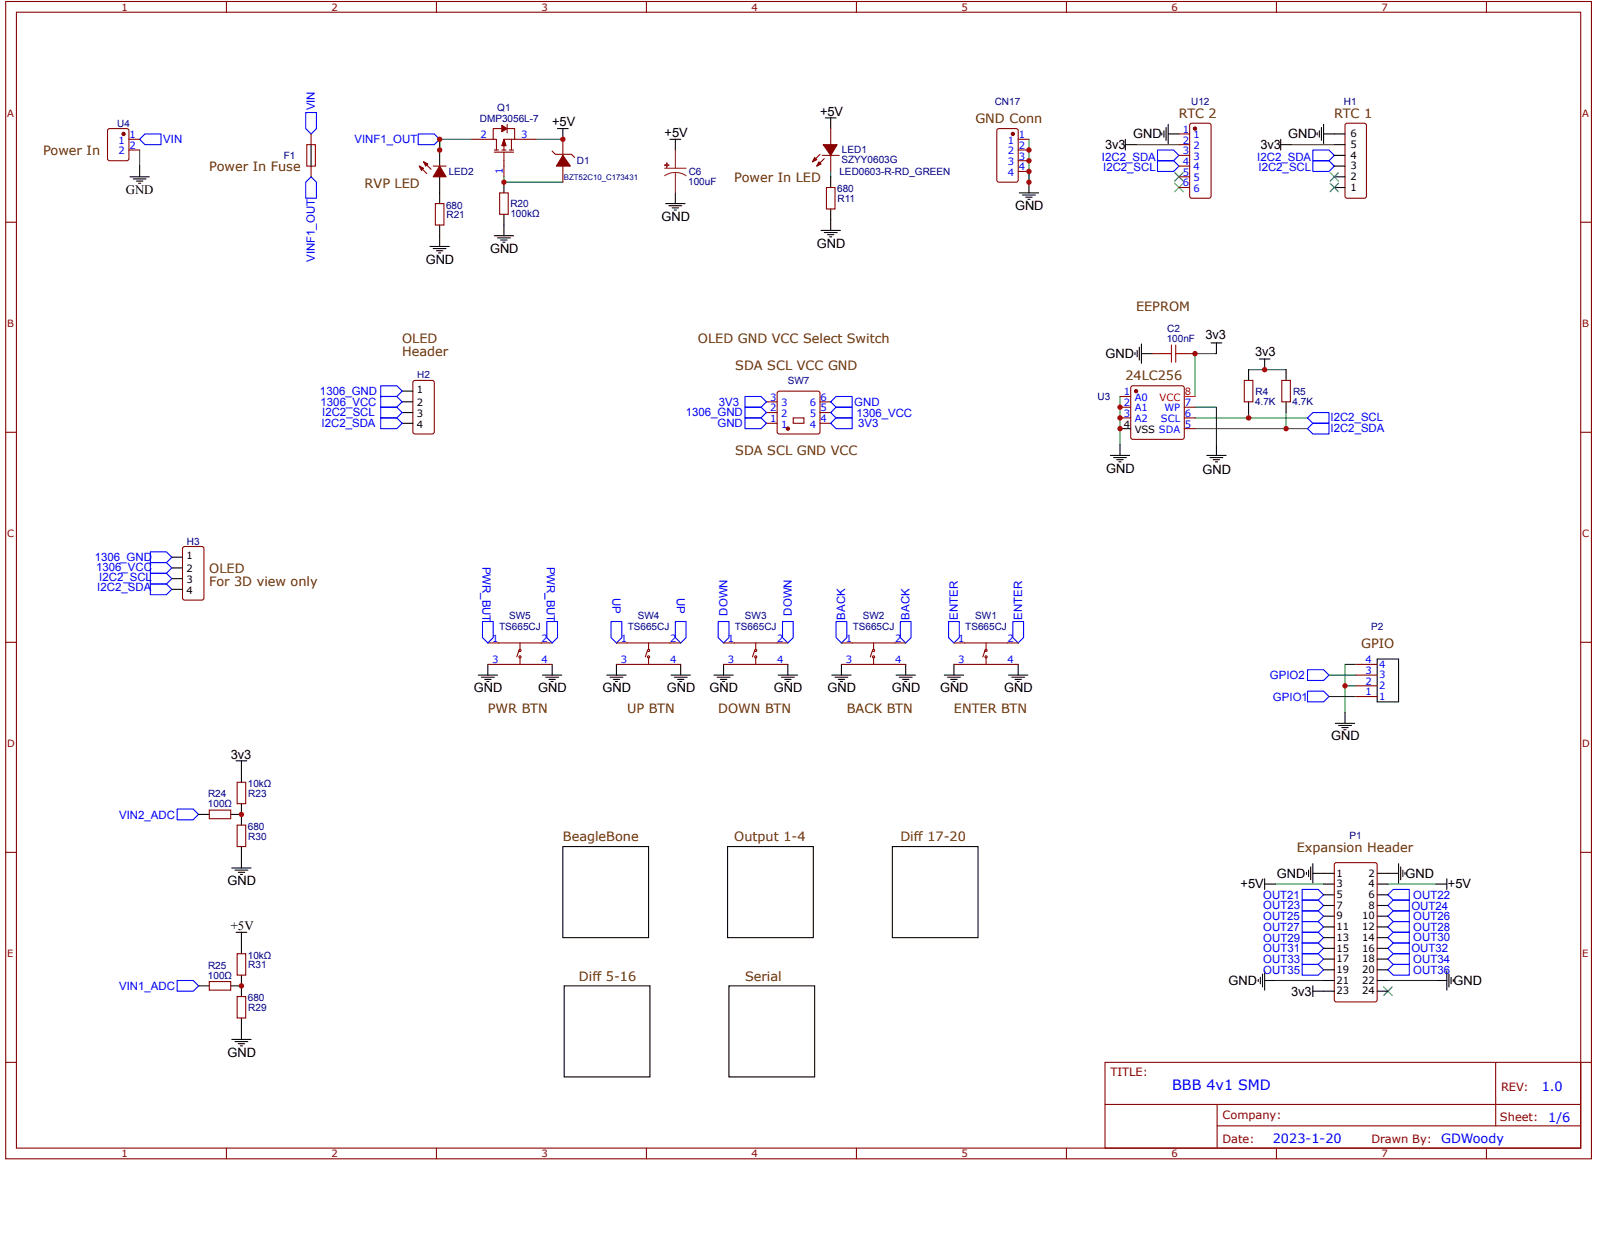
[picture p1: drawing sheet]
<svg xmlns="http://www.w3.org/2000/svg" width="279mm" height="216mm" viewBox="0 0 279 216" stroke-linecap="round" stroke-linejoin="round" font-family="sans-serif">
<g fill="none" stroke="#080" stroke-width=".19">
<path d="M24.4 26.2v2.8M88.1 30.9v.9h10.3M179.9 24.4v7.4M198.6 25.3h7.5M225.8 25.3h7.5M195.8 69.3v8.4M208.9 71.2h3.8v6.5M208.9 74.9h19.7M208.9 73.1h19.7M212.7 61.8h-3.8v7.5M218.3 72.1v1M218.3 64.6h6.6"/>
<path d="M224.9 72.1v2.8M232.4 118h4.6M235.2 119.9h1.8M237 116.1h-1.8v8.5M232.4 121.8h4.6M223 154.5h8.4M242.7 154.5h8.4M223 171.4h8.4M242.7 171.4h8.4"/>
</g>
<g fill="none" stroke="#000" stroke-width=".19">
<path d="M22.7 30.9h3.4M23.3 31.3h2.2M23.9 31.7h1.1M24.2 32h.4M24.4 29v1.9M76.9 33.7v1.9M76.9 39.3v1.9M88.1 31.8v1.9M88.1 37.5v1.8M144.3 20.6h1.9M145.2 20.6v1.9M145.2 30.9v1.9"/>
<path d="M145.2 36.5v3.8M178.2 33.7h3.4M178.8 34.1h2.2M179.3 34.5h1.2M179.7 34.8h.4M179.9 31.8v1.9M196.8 25.3h1.8M196.8 24.4v1.8M203.1 23.2v.4M203.5 22.9v1.1M203.9 22.3v2.2M204.3 23.4h1.8"/>
<path d="M204.3 21.7v3.4M223.9 25.3h1.9M223.9 24.4v1.8M230.3 23.2v.4M230.7 22.9v1.1M231 22.3v2.2M231.4 23.4h3.8M231.4 21.7v3.4M233.3 25.3h1.9M233.3 32.8h1.9M233.3 30.9h1.9M233.3 29h1.9"/>
<path d="M233.3 27.2h1.9M143.6 40.3h3.3M144.1 40.7h2.3M144.7 41h1.1M145.1 41.4h.3M211.7 59.9h1.9M212.7 59.9v1.9M70.3 68.4h1.9M70.3 70.2h1.9M70.3 72.1h1.9M70.3 74h1.9M194.1 79.6h3.4"/>
<path d="M194.7 80h2.2M195.8 77.7v1.9M198.4 61.6v.4M198.8 61.3v1.1M199.2 60.7v2.2M199.6 61.8h1.8M199.6 60.1v3.4M211 79.6h3.4M211.6 80h2.2M212.7 77.7v1.9M218.3 64.6v1.9M218.3 70.2v1.9"/>
<path d="M220.2 62.8h1.9M221.1 62.8v1.8M224.9 64.6v1.9M224.9 70.2v1.9M30 97.4h1.9M30 99.3h1.9M195.3 80.4h1.1M195.6 80.7h.4M212.1 80.4h1.1M212.5 80.7h.4M30 101.2h1.9M30 103h1.9"/>
<path d="M240.8 115.2h3.7v7.5h-3.7zM41.3 133h1.8M42.2 133v3.8M233.5 126.5h3.4M234 126.8h2.3M234.6 127.2h1.1M235 127.6h.4M235.2 124.6v1.9M34.7 142.4h1.9M40.3 142.4h1.9M40.5 151.7h3.4M41.1 152.1h2.2"/>
<path d="M41.6 152.5h1.2M42 152.9h.4M42.2 140.5v3.7M42.2 148v3.7M98.4 148h15v15.9h-15zM127.2 148h15v15.9h-15zM156 148h15v15.9h-15zM221.1 153.6v1.9M221.1 154.5h1.9M228.4 152.5v.4M228.8 152.1v1.1M229.2 151.6v2.2"/>
<path d="M229.5 152.7h3.8M229.5 151v3.4M231.4 154.5h1.9M231.4 156.4h1.9M231.4 158.3h1.9M240.8 152.7h3.7M240.8 154.5h1.9M240.8 156.4h1.9M240.8 158.3h1.9M244.5 151v3.4M244.9 151.6v2.2M245.3 152.1v1.1"/>
<path d="M245.7 152.5v.4M251.1 154.5h1.9M253 153.6v1.9M34.7 172.3h1.9M40.3 172.3h1.9M41.3 163h1.8M42.2 163v3.7M42.2 170.5v3.7M42.2 178v3.7M98.6 172.3h15v16h-15zM127.4 172.3h15v16h-15zM220 171.2v.4"/>
<path d="M220.4 170.8v1.2M220.7 170.3v2.2M221.1 169.7v3.4M221.1 171.4h1.9M229.5 172.3v1.9M229.5 173.3h3.8M231.4 171.4h1.9M231.4 160.2h1.9M231.4 162h1.9M231.4 163.9h1.9M231.4 165.8h1.9M231.4 167.7h1.9"/>
<path d="M231.4 169.5h1.9M240.8 171.4h1.9M240.8 173.3h1.9M240.8 160.2h1.9M240.8 162h1.9M240.8 163.9h1.9M240.8 165.8h1.9M240.8 167.7h1.9M240.8 169.5h1.9M251.1 171.4h1.9M253 169.7v3.4M253.3 170.3v2.2"/>
<path d="M253.7 170.8v1.2M254.1 171.2v.4M40.5 181.7h3.4M41.1 182.1h2.2M41.6 182.5h1.2M42 182.8h.4"/>
</g>
<g fill="none" stroke="#00f" stroke-width=".19">
<path d="M53.5 19.7h1.8v2.8l-.9 .9-.9-.9zM25.4 23.4h2.8v1.9h-2.8l-1-.9zM202.4 26.2h2.8l.9 1-.9 .9h-2.8zM202.4 28.1h2.8l.9 .9-.9 1h-2.8zM229.5 26.2h2.9l.9 1-.9 .9h-2.9zM229.5 28.1h2.9l.9 .9-.9 1h-2.9zM66.6 67.4h2.8l.9 1-.9 .9h-2.8zM66.6 69.3h2.8l.9 .9-.9 1h-2.8zM66.6 71.2h2.8l.9 .9-.9 1h-2.8zM66.6 73.1h2.8l.9 .9-.9 .9h-2.8zM228.6 73.1l.9-1h2.9v1.9h-2.9zM229.5 74h2.9v1.9h-2.9l-.9-1z"/>
<path d="M26.3 96.5h2.8l.9 .9-.9 1h-2.8zM26.3 98.4h2.8l.9 .9-.9 .9h-2.8zM26.3 100.2h2.8l.9 1-.9 .9h-2.8zM26.3 102.1h2.8l.9 .9-.9 1h-2.8zM228.6 117.1h2.8l1 .9-1 1h-2.8zM228.6 120.8h2.8l1 1-1 .9h-2.8zM31 141.4h2.8l.9 1-.9 .9h-2.8zM227.7 159.2h2.8l.9 1-.9 .9h-2.8zM227.7 157.4h2.8l.9 .9-.9 .9h-2.8zM227.7 155.5h2.8l.9 .9-.9 1h-2.8zM243.6 157.4h2.8v1.8h-2.8l-.9-.9zM243.6 155.5h2.8v1.9h-2.8l-.9-1z"/>
<path d="M31 171.4h2.8l.9 .9-.9 1h-2.8zM227.7 161.1h2.8l.9 .9-.9 1h-2.8zM227.7 163h2.8l.9 .9-.9 1h-2.8zM227.7 164.9h2.8l.9 .9-.9 .9h-2.8zM227.7 166.7h2.8l.9 1-.9 .9h-2.8zM227.7 168.6h2.8l.9 .9-.9 1h-2.8zM242.7 160.2l.9-1h2.8v1.9h-2.8zM242.7 163.9l.9-.9h2.8v1.9h-2.8zM243.6 161.1h2.8v1.9h-2.8l-.9-1zM243.6 164.9h2.8v1.8h-2.8l-.9-.9zM243.6 166.7h2.8v1.9h-2.8l-.9-.9zM243.6 168.6h2.8v1.9h-2.8l-.9-1z"/>
</g>
<g fill="none" stroke="#800" stroke-width=".19">
<path d="M76.1 35.6h1.5v3.7h-1.5zM87.4 33.7h1.5v3.8h-1.5zM96.5 26.4l.6 .6h2.8l.6 .5M98.4 24.4v2.8M98.4 29v2.8M144.5 32.8h1.5v3.7h-1.5zM235.4 21.6l3.1-.1 .2 .1 .2 .3v12.4l-.2 .3-.2 .1h-3l-.1-.1-.2-.3v-12.4zM72.4 66.6l3.2-.1 .3 .2v8.8l-.2 .3-3.1 .1-.4-.2v-8.8zM217.6 66.5h1.5v3.7h-1.5zM224.1 66.5h1.5v3.7h-1.5zM32.1 95.6l3.2-.1 .3 .2 .1 8.8-.2 .4h-3.2l-.3-.2-.1-8.8zM237 119.9h3.8"/>
<path d="M237 118h3.8M237 116.1h3.8M41.5 136.8h1.5v3.7h-1.5zM237 121.8h3.8M36.6 141.6h3.7v1.5h-3.7zM41.5 144.2h1.5v3.8h-1.5zM233.3 151l.4-.2h6.7l.3 .2 .1 23.8-.2 .3-6.9 .1-.4-.2zM36.6 171.6h3.7v1.5h-3.7zM41.5 174.2h1.5v3.8h-1.5zM41.5 166.7h1.5v3.8h-1.5z"/>
</g>
<g fill="#000">
<path d="M205.4 30.2l1.5 1.5zM206.9 30.2l-1.5 1.5z"/>
<path d="M205.4 32l1.5 1.5zM206.9 32l-1.5 1.5z"/>
<path d="M232.5 30.2l1.5 1.5zM232.5 31.7l1.5-1.5z"/>
<path d="M232.5 32l1.5 1.5zM234 32l-1.5 1.5z"/>
<path d="M241.9 172.5l1.5 1.5zM243.4 172.5l-1.5 1.5z"/>
</g>
<path d="M205.4 30.2l1.5 1.5M205.4 32l1.5 1.5M206.9 30.2l-1.5 1.5M206.9 32l-1.5 1.5M232.5 30.2l1.5 1.5M232.5 32l1.5 1.5M234 30.2l-1.5 1.5M234 32l-1.5 1.5M241.9 172.5l1.5 1.5M243.4 172.5l-1.5 1.5" fill="none" stroke="#3c3" stroke-width=".19"/>
<path d="M98.4 27.2l1.3 1.8h-2.4z" fill="#800"/>
<path d="M98.4 27.2l1.3 1.8h-2.4zM174.3 22.7l.4-.2h3l.3 .2v8.8l-.2 .3h-3.1l-.4-.1z" fill="none" stroke="#800" stroke-width=".19"/>
<path d="M88.1 39.3v1.9M97.5 22.5h1.8M98.4 22.5v1.9M75.2 43.1h3.4M75.7 43.5h2.3M76.3 43.8h1.1M76.7 44.2h.4M76.9 41.2v1.9M86.4 41.2h3.4M87 41.6h2.2M87.5 42h1.2M87.9 42.3h.4" fill="none" stroke="#000" stroke-width=".19"/>
<path d="M82.5 24.4h-5.6v1.8M93.7 24.4h4.7" fill="none" stroke="#080" stroke-width=".19"/>
<path d="M53.5 31.8l.9-.9 .9 .9v2.9h-1.8zM73.1 23.4h2.8l1 1-1 .9h-2.8z" fill="none" stroke="#00f" stroke-width=".19"/>
<circle cx="177.1" cy="23.4" r=".28" fill="#800"/>
<g fill="none" stroke="#800" stroke-width=".19">
<path d="M54.4 23.4v1.9M54.4 29v1.9M178 24.4h1.9M178 26.2h1.9M178 28.1h1.9M178 30h1.9M197.8 67.6l.3-.2 8.8 .1 .2 .3-.1 8.8-.3 .2h-8.8l-.2-.4z"/>
<circle cx="177.1" cy="23.4" r=".28"/>
</g>
<path d="M53.6 25.3h1.5v3.7h-1.5z" fill="none" stroke="#a00000" stroke-width=".19"/>
<path d="M54.4 25.3v3.7" fill="none" stroke="#000" stroke-width=".19"/>
<circle cx="198.6" cy="68.4" r=".28" fill="#800"/>
<g fill="none" stroke="#800" stroke-width=".19">
<path d="M19 22.5h3.2l.3 .2v5l-.1 .3-3.2 .1-.4-.2v-5zM195.8 69.3h1.9M195.8 71.2h1.9M195.8 73.1h1.9M207.1 71.2h1.8M207.1 73.1h1.8M207.1 74.9h1.8"/>
<circle cx="198.6" cy="68.4" r=".28"/>
</g>
<path d="M195.8 74.9h1.9" fill="none" stroke="#000" stroke-width=".19"/>
<path d="M207.1 69.3h1.8" fill="none" stroke="#f00" stroke-width=".19"/>
<circle cx="21.6" cy="23.4" r=".28" fill="#800"/>
<g fill="none" stroke="#800" stroke-width=".19">
<path d="M22.5 24.4h1.9M22.5 26.2h1.9M208.1 21.7l.3-.2h3l.3 .2v.2v12.4v.2l-.3 .2h-3l-.2-.1-.2-.3z"/>
<circle cx="21.6" cy="23.4" r=".28"/>
</g>
<circle cx="208.9" cy="22.5" r=".28" fill="#800"/>
<g fill="none" stroke="#800" stroke-width=".19">
<path d="M206.1 23.4h1.9M206.1 25.3h1.9M206.1 27.2h1.9M206.1 29h1.9M206.1 30.9h1.9M206.1 32.8h1.9"/>
<circle cx="208.9" cy="22.5" r=".28"/>
</g>
<path d="M143.9 25.3h2.5l-1.2 1.9z" fill="#800"/>
<path d="M143.4 27l-1.3 1.3M143.7 27.2h3M143.9 25.3h2.5l-1.2 1.9zM144.1 27.7l-1.3 1.3M145.2 22.5v2.8M145.2 27.2v2.8" fill="none" stroke="#800" stroke-width=".19"/>
<path d="M142.4 27.5l.4 .4-.7 .4z" fill="#800"/>
<path d="M142.4 27.5l.4 .4-.7 .4z" fill="none" stroke="#800" stroke-width=".19"/>
<path d="M143.2 28.3l.4 .4-.8 .3z" fill="#800"/>
<g fill="none" stroke="#800" stroke-width=".19">
<path d="M143.2 28.3l.4 .4-.8 .3zM85.3 112.4h11.2M85.3 116.1h11.2M90.7 113.7l-.3 1.1M90.9 112.4v1.1M90.9 115v1.1M107.8 112.4h11.2M107.8 116.1h11.2M113.2 113.7l-.4 1.1M113.4 112.4v1.1M113.4 115v1.1M126.5 112.4h11.3"/>
<path d="M126.5 116.1h11.3M131.9 113.7l-.3 1.1M132.1 112.4v1.1M132.1 115v1.1M147.1 112.4h11.3M147.1 116.1h11.3M152.6 113.7l-.4 1.1M152.7 112.4v1.1M152.7 115v1.1M166.8 112.4h11.2M166.8 116.1h11.2M172.2 113.7l-.4 1.1"/>
<path d="M172.4 112.4v1.1M172.4 115v1.1"/>
<circle cx="90.9" cy="113.7" r=".19"/>
<circle cx="90.9" cy="114.8" r=".19"/>
<circle cx="113.4" cy="113.7" r=".19"/>
<circle cx="113.4" cy="114.8" r=".19"/>
<circle cx="132.1" cy="113.7" r=".19"/>
<circle cx="132.1" cy="114.8" r=".19"/>
<circle cx="152.7" cy="113.7" r=".19"/>
<circle cx="152.7" cy="114.8" r=".19"/>
<circle cx="172.4" cy="113.7" r=".19"/>
<circle cx="172.4" cy="114.8" r=".19"/>
</g>
<path d="M145.2 30v.9" fill="none" stroke="#080" stroke-width=".19"/>
<path d="M84.4 108.7h1.8v2.8l-.9 .9-.9-.9zM95.6 108.7h1.9v2.8l-1 .9-.9-.9zM106.8 108.7h1.9v2.8l-.9 .9-1-.9zM118.1 108.7h1.9v2.8l-1 .9-.9-.9zM125.6 108.7h1.8v2.8l-.9 .9-.9-.9zM136.8 108.7h1.9v2.8l-.9 .9-1-.9zM146.2 108.7h1.9v2.8l-1 .9-.9-.9zM157.4 108.7h1.9v2.8l-.9 .9-1-.9zM165.9 108.7h1.8v2.8l-.9 .9-.9-.9zM177.1 108.7h1.9v2.8l-1 .9-.9-.9z" fill="none" stroke="#00f" stroke-width=".19"/>
<g fill="none" stroke="#000" stroke-width=".19">
<path d="M116.4 35.6h3.4M117 36h2.2M117.1 24.4h1.9M117.5 36.3h1.1M117.9 36.7h.4M118.1 24.4v1.8M118.1 33.7v1.9M83.6 118h3.4M84.2 118.4h2.2M84.7 118.8h1.2M85.1 119.1h.4M85.3 116.1v1.9"/>
<path d="M94.9 118h3.3M95.4 118.4h2.3M96 118.8h1.1M96.4 119.1h.3M96.5 116.1v1.9M106.1 118h3.4M106.7 118.4h2.2M107.2 118.8h1.1M107.6 119.1h.4M107.8 116.1v1.9M117.3 118h3.4M117.9 118.4h2.2"/>
<path d="M118.5 118.8h1.1M118.8 119.1h.4M119 116.1v1.9M124.8 118h3.4M125.4 118.4h2.2M125.9 118.8h1.2M126.3 119.1h.4M126.5 116.1v1.9M136.1 118h3.3M136.6 118.4h2.3M137.2 118.8h1.1M137.6 119.1h.3"/>
<path d="M137.8 116.1v1.9M145.4 118h3.4M146 118.4h2.2M146.6 118.8h1.1M146.9 119.1h.4M147.1 116.1v1.9M156.7 118h3.3M157.2 118.4h2.3M157.8 118.8h1.1M158.2 119.1h.3M158.4 116.1v1.9M165.1 118h3.4"/>
<path d="M165.7 118.4h2.2M166.2 118.8h1.2M166.6 119.1h.4M166.8 116.1v1.9M176.3 118h3.4M176.9 118.4h2.3M177.5 118.8h1.1M177.8 119.1h.4M178 116.1v1.9"/>
</g>
<path d="M88.1 24.4l.4 1.1h-.8z" fill="#800"/>
<path d="M88.1 24.4l.4 1.1h-.8z" fill="none" stroke="#800" stroke-width=".19"/>
<path d="M87.7 21.9l1 .6-1 .5z" fill="#800"/>
<g fill="none" stroke="#800" stroke-width=".19">
<path d="M1 .3h277.3v202.3h-277.3zM2.9 2.1h273.5v198.6h-273.5zM39.6 .3v1.8M76.3 .3v1.8M113 .3v1.8M149.7 .3v1.8M186.5 .3v1.8M223.2 .3v1.8M259.9 .3v1.8M1 38.9h1.9M82.5 24.4h3.7M86.4 26.6h3.4"/>
<path d="M86.4 26.2h.8M87.7 21.9l1 .6-1 .5zM87.7 22.5h-1.5v1.9h.6v1.8M87.7 26.2h.8M88.1 26.6v1.5M88.1 29v1.9M88.7 22.5h1.3v1.9h-1.9v1.8M88.7 21.7v1.5M89 26.2h.8M89.4 24.4v1.8M90 24.4h3.7M276.4 38.9h1.9"/>
<path d="M1 75.6h1.9M276.4 75.6h1.9M1 112.3h1.9M276.4 112.3h1.9M1 149h1.9M276.4 149h1.9M1 185.7h1.9M193.2 185.7h83.2v15h-83.2zM193.2 193.1h83.1M212.8 196.8h63.5M212.8 193.1v7.5M261.5 185.7v11.1"/>
<path d="M276.4 185.7h1.9M39.6 200.7v1.9M76.3 200.7v1.9M113 200.7v1.9M149.7 200.7v1.9M186.5 200.7v1.9M223.2 200.7v1.9M259.9 200.7v1.9"/>
</g>
<path d="M88.1 28.1v.9" fill="none" stroke="#600" stroke-width=".19"/>
<path d="M116.2 29.4h3.8M118.1 30.2l1.2 .1 .7 .4M118.1 30.2h-.8l-1.1 .5M118.1 26.2v3.2M118.1 30.2v3.5" fill="none" stroke="#8d2323" stroke-width=".19"/>
<path d="M116.2 28.8l.8 .1z" fill="#8d2323"/>
<path d="M116.2 28.8l.8 .1z" fill="none" stroke="#8d2323" stroke-width=".19"/>
<path d="M116.6 28.5v.7z" fill="#8d2323"/>
<path d="M116.6 28.5v.7z" fill="none" stroke="#8d2323" stroke-width=".19"/>
<path d="M134 70.2h1.9M134 72.1h1.9M134 74h1.9M138.7 73.1h1.9v.9h-1.9zM143.4 70.2h1.8M143.4 72.1h1.8M143.4 74h1.8" fill="none" stroke="#800" stroke-width=".19"/>
<circle cx="137.8" cy="74.9" r=".28" fill="#800"/>
<g fill="none" stroke="#800" stroke-width=".19">
<path d="M136.1 68.4h6.9l.3 .2 .1 6.9-.2 .3-6.9 .1-.4-.2v-6.9z"/>
<circle cx="137.8" cy="74.9" r=".28"/>
</g>
<path d="M130.3 71.2h2.8l.9 .9-.9 1h-2.8zM130.3 73.1h2.8l.9 .9-.9 .9h-2.8zM130.3 69.3h2.8l.9 .9-.9 1h-2.8zM145.2 74l1-.9h2.8v1.8h-2.8zM145.2 70.2l1-.9h2.8v1.9h-2.8zM146.2 71.2h2.8v1.9h-2.8l-1-1z" fill="none" stroke="#00f" stroke-width=".19"/>
<path d="M76.9 26.2v2.8M76.9 30.9v2.8" fill="none" stroke="#000" stroke-width=".19"/>
<path d="M76.9 29l1.1 1.9h-2.3z" fill="#800"/>
<path d="M73.3 29l1.3 1.3M74.1 28.3l1.3 1.3M76.9 29l1.1 1.9h-2.3z" fill="none" stroke="#800" stroke-width=".19"/>
<path d="M74.1 28.3l.7 .4-.4 .3z" fill="#800"/>
<path d="M74.1 28.3l.7 .4-.4 .3z" fill="none" stroke="#800" stroke-width=".19"/>
<path d="M73.3 29l.8 .4-.4 .4z" fill="#800"/>
<path d="M73.3 29l.8 .4-.4 .4zM75.7 29h2.3" fill="none" stroke="#800" stroke-width=".19"/>
<path d="M76.9 24.4v1.8" fill="none" stroke="#080" stroke-width=".19"/>
<g fill="#c00">
<circle cx="208.9" cy="61.8" r=".47"/>
<circle cx="218.3" cy="73.1" r=".47"/>
<circle cx="224.9" cy="74.9" r=".47"/>
<circle cx="221.1" cy="64.6" r=".47"/>
<circle cx="195.8" cy="74.9" r=".47"/>
<circle cx="195.8" cy="73.1" r=".47"/>
<circle cx="195.8" cy="71.2" r=".47"/>
<circle cx="235.2" cy="119.9" r=".47"/>
<circle cx="42.2" cy="172.3" r=".47"/>
<circle cx="42.2" cy="142.4" r=".47"/>
<circle cx="179.9" cy="26.2" r=".47"/>
<circle cx="179.9" cy="28.1" r=".47"/>
<circle cx="179.9" cy="30" r=".47"/>
<circle cx="179.9" cy="31.8" r=".47"/>
<circle cx="88.1" cy="31.8" r=".47"/>
<circle cx="98.4" cy="24.4" r=".47"/>
<circle cx="76.9" cy="24.4" r=".47"/>
<circle cx="76.9" cy="26.2" r=".47"/>
</g>
<path d="M203.3 61.8h1.5M204.8 60.3v3M205.6 61.8h1.5M205.6 60.3v3" fill="none" stroke="#a00000" stroke-width=".19"/>
<path d="M201.4 61.8h1.9M207.1 61.8h1.8" fill="none" stroke="#800" stroke-width=".19"/>
<text font-size="2.5" fill="#00f" x="204.9" y="190.5">BBB 4v1 SMD</text>
<g font-size="2.2">
<text x="96.5" y="22.1">+5V</text>
<text x="116.2" y="24">+5V</text>
<text x="143.4" y="20.2">+5V</text>
<text x="193.2" y="26">3v3</text>
<text x="198.1" y="24.2">GND</text>
<text x="220.4" y="26">3v3</text>
<text x="225.2" y="24.2">GND</text>
<text x="22" y="33.9">GND</text>
<text x="115.6" y="38.6">GND</text>
<text x="177.5" y="36.7">GND</text>
<text x="74.4" y="46.1">GND</text>
<text x="85.7" y="44.2">GND</text>
<text x="142.8" y="43.3">GND</text>
<text x="210.8" y="59.3">3v3</text>
<text x="193.3" y="62.6">GND</text>
<text x="219.4" y="62.2">3v3</text>
<text x="193.4" y="82.6">GND</text>
<text x="210.3" y="82.9">GND</text>
<text x="82.9" y="121">GND</text>
<text x="94.1" y="121">GND</text>
<text x="105.3" y="121">GND</text>
<text x="116.6" y="121">GND</text>
<text x="124.1" y="121">GND</text>
<text x="135.3" y="121">GND</text>
<text x="144.7" y="121">GND</text>
<text x="155.9" y="121">GND</text>
<text x="164.4" y="121">GND</text>
<text x="175.6" y="121">GND</text>
<text x="232.7" y="129.4">GND</text>
<text x="40.3" y="132.6">3v3</text>
<text x="39.8" y="154.7">GND</text>
<text x="216.9" y="155.3">+5V</text>
<text x="223.2" y="153.4">GND</text>
<text x="245.7" y="153.4">GND</text>
<text x="253.1" y="155.3">+5V</text>
<text x="40.3" y="162.6">+5V</text>
<text x="214.8" y="172.2">GND</text>
<text x="254.1" y="172.2">GND</text>
<text x="225.7" y="174">3v3</text>
<text x="39.8" y="184.7">GND</text>
</g>
<g font-size="2.2" fill="#630">
<text x="170.5" y="21.5">GND Conn</text>
<text x="206.1" y="20.6">RTC 2</text>
<text x="233.3" y="20.6">RTC 1</text>
<text x="7.6" y="27.2">Power In</text>
<text x="36.6" y="30">Power In Fuse</text>
<text x="63.8" y="32.8">RVP LED</text>
<text x="128.4" y="31.8">Power In LED</text>
<text x="70.3" y="59.9">OLED</text>
<text x="122" y="59.9">OLED GND VCC Select Switch</text>
<text x="198.6" y="54.3">EEPROM</text>
<text x="70.3" y="62.2">Header</text>
<text x="128.6" y="64.6">SDA SCL VCC GND</text>
<text x="196.8" y="66.5">24LC256</text>
<text x="128.6" y="79.6">SDA SCL GND VCC</text>
<text x="36.6" y="100.2">OLED</text>
<text x="36.6" y="102.5">For 3D view only</text>
<text x="238" y="113.3">GPIO</text>
<text x="85.3" y="124.6">PWR BTN</text>
<text x="109.7" y="124.6">UP BTN</text>
<text x="125.6" y="124.6">DOWN BTN</text>
<text x="148.1" y="124.6">BACK BTN</text>
<text x="166.8" y="124.6">ENTER BTN</text>
<text x="98.4" y="147.1">BeagleBone</text>
<text x="128.4" y="147.1">Output 1-4</text>
<text x="157.4" y="147.1">Diff 17-20</text>
<text x="226.7" y="148.9">Expansion Header</text>
<text x="101.2" y="171.4">Diff 5-16</text>
<text x="130.3" y="171.4">Serial</text>
</g>
<g font-size="2.2" fill="#00f">
<text x="269.6" y="190.6">1.0</text>
<text x="270.7" y="196.1">1/6</text>
<text x="222.5" y="199.9">2023-1-20</text>
</g>
<g font-size="2" fill="#00f">
<text x="55" y="19.3" transform="rotate(-90 55 19.3)">VIN</text>
<text x="28.5" y="25">VIN</text>
<text x="62" y="25">VINF1_OUT</text>
<text x="192.7" y="28.1">I2C2_SDA</text>
<text x="192.9" y="30">I2C2_SCL</text>
<text x="219.8" y="28.1">I2C2_SDA</text>
<text x="220" y="30">I2C2_SCL</text>
<text x="55.1" y="45.8" transform="rotate(-90 55.1 45.8)">VINF1_OUT</text>
<text x="55.9" y="69">1306_GND</text>
<text x="56.1" y="70.9">1306_VCC</text>
<text x="125.7" y="71">3V3</text>
<text x="149.4" y="71">GND</text>
<text x="56.2" y="74.7">I2C2_SDA</text>
<text x="56.3" y="72.8">I2C2_SCL</text>
<text x="119.9" y="72.8">1306_GND</text>
<text x="125.4" y="74.7">GND</text>
<text x="149.7" y="72.9">1306_VCC</text>
<text x="150" y="74.7">3V3</text>
<text x="232.6" y="75.5">I2C2_SDA</text>
<text x="232.6" y="73.6">I2C2_SCL</text>
<text x="16.6" y="98">1306_GND</text>
<text x="16.8" y="99.9">1306_VCC</text>
<text x="17.3" y="101.5">I2C2_SCL</text>
<text x="84.4" y="99" transform="rotate(90 84.4 99)">PWR_BUT</text>
<text x="95.6" y="99" transform="rotate(90 95.6 99)">PWR_BUT</text>
<text x="17" y="103.4">I2C2_SDA</text>
<text x="107.1" y="104.6" transform="rotate(90 107.1 104.6)">UP</text>
<text x="118.3" y="104.6" transform="rotate(90 118.3 104.6)">UP</text>
<text x="127.2" y="107.6" transform="rotate(-90 127.2 107.6)">DOWN</text>
<text x="138.4" y="107.6" transform="rotate(-90 138.4 107.6)">DOWN</text>
<text x="147.8" y="108.3" transform="rotate(-90 147.8 108.3)">BACK</text>
<text x="159" y="108.3" transform="rotate(-90 159 108.3)">BACK</text>
<text x="167.5" y="108.3" transform="rotate(-90 167.5 108.3)">ENTER</text>
<text x="178.7" y="108.3" transform="rotate(-90 178.7 108.3)">ENTER</text>
<text x="222" y="118.7">GPIO2</text>
<text x="222.6" y="122.5">GPIO1</text>
<text x="20.8" y="143.1">VIN2_ADC</text>
<text x="220.9" y="160.9">OUT25</text>
<text x="220.9" y="157.1">OUT21</text>
<text x="220.9" y="159">OUT23</text>
<text x="246.8" y="159">OUT24</text>
<text x="247.1" y="157.2">OUT22</text>
<text x="247.1" y="160.9">OUT26</text>
<text x="220.9" y="162.7">OUT27</text>
<text x="220.9" y="164.6">OUT29</text>
<text x="220.9" y="166.5">OUT31</text>
<text x="246.8" y="166.5">OUT32</text>
<text x="247.1" y="162.8">OUT28</text>
<text x="247.1" y="164.6">OUT30</text>
<text x="20.8" y="173.1">VIN1_ADC</text>
<text x="220.9" y="168.4">OUT33</text>
<text x="220.9" y="170.2">OUT35</text>
<text x="247.1" y="170.2">OUT36</text>
<text x="247.1" y="168.4">OUT34</text>
</g>
<g font-size="2" fill="#800">
<text x="194.1" y="188.2">TITLE:</text>
<text x="262.4" y="190.6">REV:</text>
<text x="213.7" y="195.7">Company:</text>
<text x="262.3" y="196">Sheet:</text>
<text x="213.7" y="199.8">Date:</text>
<text x="239.8" y="199.8">Drawn By: GDWoody</text>
</g>
<g font-size="1.7" fill="#800">
<text x="21.2" y="1.9">1</text>
<text x="57.9" y="1.9">2</text>
<text x="94.7" y="1.9">3</text>
<text x="131.4" y="1.9">4</text>
<text x="168.1" y="1.9">5</text>
<text x="204.8" y="1.9">6</text>
<text x="241.5" y="1.9">7</text>
<text x="1.3" y="20.5">A</text>
<text x="276.7" y="20.5">A</text>
<text x="1.3" y="57.2">B</text>
<text x="276.7" y="57.2">B</text>
<text x="1.3" y="93.9">C</text>
<text x="276.7" y="93.9">C</text>
<text x="1.3" y="130.6">D</text>
<text x="276.7" y="130.6">D</text>
<text x="1.3" y="167.4">E</text>
<text x="276.7" y="167.4">E</text>
<text x="21.2" y="202.3">1</text>
<text x="57.9" y="202.3">2</text>
<text x="94.7" y="202.3">3</text>
<text x="131.4" y="202.3">4</text>
<text x="168.1" y="202.3">5</text>
<text x="204.8" y="202.3">6</text>
<text x="241.5" y="202.3">7</text>
</g>
<g font-size="1.7" fill="#000080">
<text x="20.5" y="22.2">U4</text>
<text x="83.9" y="21.2">DMP3056L-7</text>
<text x="86.9" y="19.5">Q1</text>
<text x="173.9" y="18.4">CN17</text>
<text x="208.3" y="18.4">U12</text>
<text x="235" y="18.4">H1</text>
<text x="49.6" y="27.7">F1</text>
<text x="100.8" y="28.7">D1</text>
<text x="147.1" y="28.6">SZYY0603G</text>
<text x="147.2" y="26.8">LED1</text>
<text x="78.5" y="30.6">LED2</text>
<text x="120.3" y="32.3">100uF</text>
<text x="120.4" y="30.6">C6</text>
<text x="146.4" y="33.6">680</text>
<text x="146.4" y="35.3">R11</text>
<text x="146.8" y="30.6">LED0603-R-RD_GREEN</text>
<text x="78" y="36.5">680</text>
<text x="78.1" y="38.2">R21</text>
<text x="89.2" y="37.9">100kΩ</text>
<text x="89.2" y="36.2">R20</text>
<text x="204" y="59.8">100nF</text>
<text x="204.1" y="58.1">C2</text>
<text x="72.9" y="66.2">H2</text>
<text x="137.7" y="67.1">SW7</text>
<text x="191.9" y="69.9">U3</text>
<text x="219.4" y="70.7">4.7K</text>
<text x="219.5" y="69">R4</text>
<text x="226" y="70.7">4.7K</text>
<text x="226.1" y="69">R5</text>
<text x="32.7" y="95.2">H3</text>
<text x="87.3" y="110.2">TS665CJ</text>
<text x="89" y="108.1">SW5</text>
<text x="109.8" y="110.2">TS665CJ</text>
<text x="111.5" y="108.1">SW4</text>
<text x="128.5" y="110.2">TS665CJ</text>
<text x="130.2" y="108.1">SW3</text>
<text x="149.1" y="110.2">TS665CJ</text>
<text x="150.8" y="108.1">SW2</text>
<text x="168.8" y="110.2">TS665CJ</text>
<text x="170.5" y="108.1">SW1</text>
<text x="239.7" y="110.2">P2</text>
<text x="43.3" y="137.6">10kΩ</text>
<text x="36.4" y="141.1">100Ω</text>
<text x="36.4" y="139.3">R24</text>
<text x="43.4" y="139.3">R23</text>
<text x="43.3" y="145.1">680</text>
<text x="43.4" y="146.8">R30</text>
<text x="236" y="146.7">P1</text>
<text x="43.3" y="167.6">10kΩ</text>
<text x="36.4" y="171.1">100Ω</text>
<text x="36.4" y="169.3">R25</text>
<text x="43.4" y="169.3">R31</text>
<text x="43.3" y="175.1">680</text>
<text x="43.4" y="176.8">R29</text>
</g>
<g font-size="1.7" fill="#00f">
<text x="206.8" y="23.2">1</text>
<text x="20.7" y="25.1">1</text>
<text x="20.7" y="27">2</text>
<text x="22.6" y="24.2">1</text>
<text x="22.6" y="26">2</text>
<text x="84" y="24.2">2</text>
<text x="91.1" y="24.2">3</text>
<text x="176.2" y="25.1">1</text>
<text x="176.2" y="27">2</text>
<text x="176.2" y="28.8">3</text>
<text x="178.1" y="24.2">1</text>
<text x="178.1" y="26">2</text>
<text x="178.1" y="27.9">3</text>
<text x="178.1" y="29.8">4</text>
<text x="206.8" y="25.1">2</text>
<text x="206.8" y="27">3</text>
<text x="206.8" y="28.8">4</text>
<text x="208.7" y="24.2">1</text>
<text x="208.7" y="26">2</text>
<text x="208.7" y="27.9">3</text>
<text x="208.7" y="29.8">4</text>
<text x="87.9" y="30.3" transform="rotate(-90 87.9 30.3)">1</text>
<text x="176.2" y="30.7">4</text>
<text x="206.8" y="30.7">5</text>
<text x="206.8" y="32.6">6</text>
<text x="208.7" y="31.7">5</text>
<text x="208.7" y="33.5">6</text>
<text x="134.7" y="70.1">3</text>
<text x="134.7" y="71.9">2</text>
<text x="136.6" y="71">3</text>
<text x="141.6" y="71">6</text>
<text x="143.5" y="70.1">6</text>
<text x="143.5" y="71.9">5</text>
<text x="196.5" y="69.1">1</text>
<text x="196.5" y="71">2</text>
<text x="198.4" y="70.1">A0</text>
<text x="198.4" y="71.9">A1</text>
<text x="203.6" y="71.9">WP</text>
<text x="207.2" y="71">7</text>
<text x="134.7" y="73.8">1</text>
<text x="136.6" y="72.9">2</text>
<text x="136.6" y="74.7">1</text>
<text x="141.6" y="72.9">5</text>
<text x="141.6" y="74.7">4</text>
<text x="143.5" y="73.8">4</text>
<text x="196.5" y="72.9">3</text>
<text x="198.4" y="73.8">A2</text>
<text x="203" y="73.8">SCL</text>
<text x="207.2" y="74.7">5</text>
<text x="207.2" y="72.9">6</text>
<text x="86.1" y="112.2">1</text>
<text x="94.7" y="112.2">2</text>
<text x="108.5" y="112.2">1</text>
<text x="117.1" y="112.2">2</text>
<text x="127.3" y="112.2">1</text>
<text x="135.9" y="112.2">2</text>
<text x="147.9" y="112.2">1</text>
<text x="156.5" y="112.2">2</text>
<text x="167.6" y="112.2">1</text>
<text x="176.2" y="112.2">2</text>
<text x="86.1" y="116">3</text>
<text x="94.7" y="116">4</text>
<text x="108.5" y="116">3</text>
<text x="117.1" y="116">4</text>
<text x="127.3" y="116">3</text>
<text x="135.9" y="116">4</text>
<text x="147.9" y="116">3</text>
<text x="156.5" y="116">4</text>
<text x="167.6" y="116">3</text>
<text x="176.2" y="116">4</text>
<text x="238.7" y="119.7">2</text>
<text x="238.7" y="117.8">3</text>
<text x="238.7" y="116">4</text>
<text x="241.2" y="118.6">3</text>
<text x="241.2" y="116.7">4</text>
<text x="238.7" y="121.6">1</text>
<text x="241.2" y="122.3">1</text>
<text x="241.2" y="120.5">2</text>
</g>
<g font-size="1.7">
<text x="236.1" y="24">6</text>
<text x="236.1" y="29.6">3</text>
<text x="236.1" y="27.7">4</text>
<text x="236.1" y="25.9">5</text>
<text x="236.1" y="33.3">1</text>
<text x="236.1" y="31.5">2</text>
<text x="72.9" y="68.8">1</text>
<text x="72.9" y="71">2</text>
<text x="72.9" y="72.9">3</text>
<text x="72.9" y="74.7">4</text>
<text x="196.5" y="74.7">4</text>
<text x="198.4" y="75.7">VSS SDA</text>
<text x="32.6" y="97.8">1</text>
<text x="32.6" y="100">2</text>
<text x="32.6" y="101.9">3</text>
<text x="32.6" y="103.8">4</text>
<text x="233.7" y="153.2">1</text>
<text x="233.7" y="155.1">3</text>
<text x="239.3" y="153.2">2</text>
<text x="239.3" y="155.1">4</text>
<text x="233.7" y="157">5</text>
<text x="233.7" y="158.9">7</text>
<text x="233.7" y="160.7">9</text>
<text x="238.2" y="160.7">10</text>
<text x="239.3" y="157">6</text>
<text x="239.3" y="158.9">8</text>
<text x="233.7" y="162.6">11</text>
<text x="233.7" y="164.5">13</text>
<text x="233.7" y="166.4">15</text>
<text x="238.2" y="162.6">12</text>
<text x="238.2" y="164.5">14</text>
<text x="238.2" y="166.4">16</text>
<text x="233.7" y="168.2">17</text>
<text x="233.7" y="170.1">19</text>
<text x="233.7" y="172">21</text>
<text x="233.7" y="173.8">23</text>
<text x="238.2" y="168.2">18</text>
<text x="238.2" y="170.1">20</text>
<text x="238.2" y="172">22</text>
<text x="238.2" y="173.8">24</text>
</g>
<g font-size="1.7" fill="#f00">
<text x="202.7" y="70.1">VCC</text>
<text x="207.2" y="69.1">8</text>
</g>
<text font-size="1.4" fill="#000080" x="98.6" y="31.5">BZT52C10_C173431</text>
</svg>
